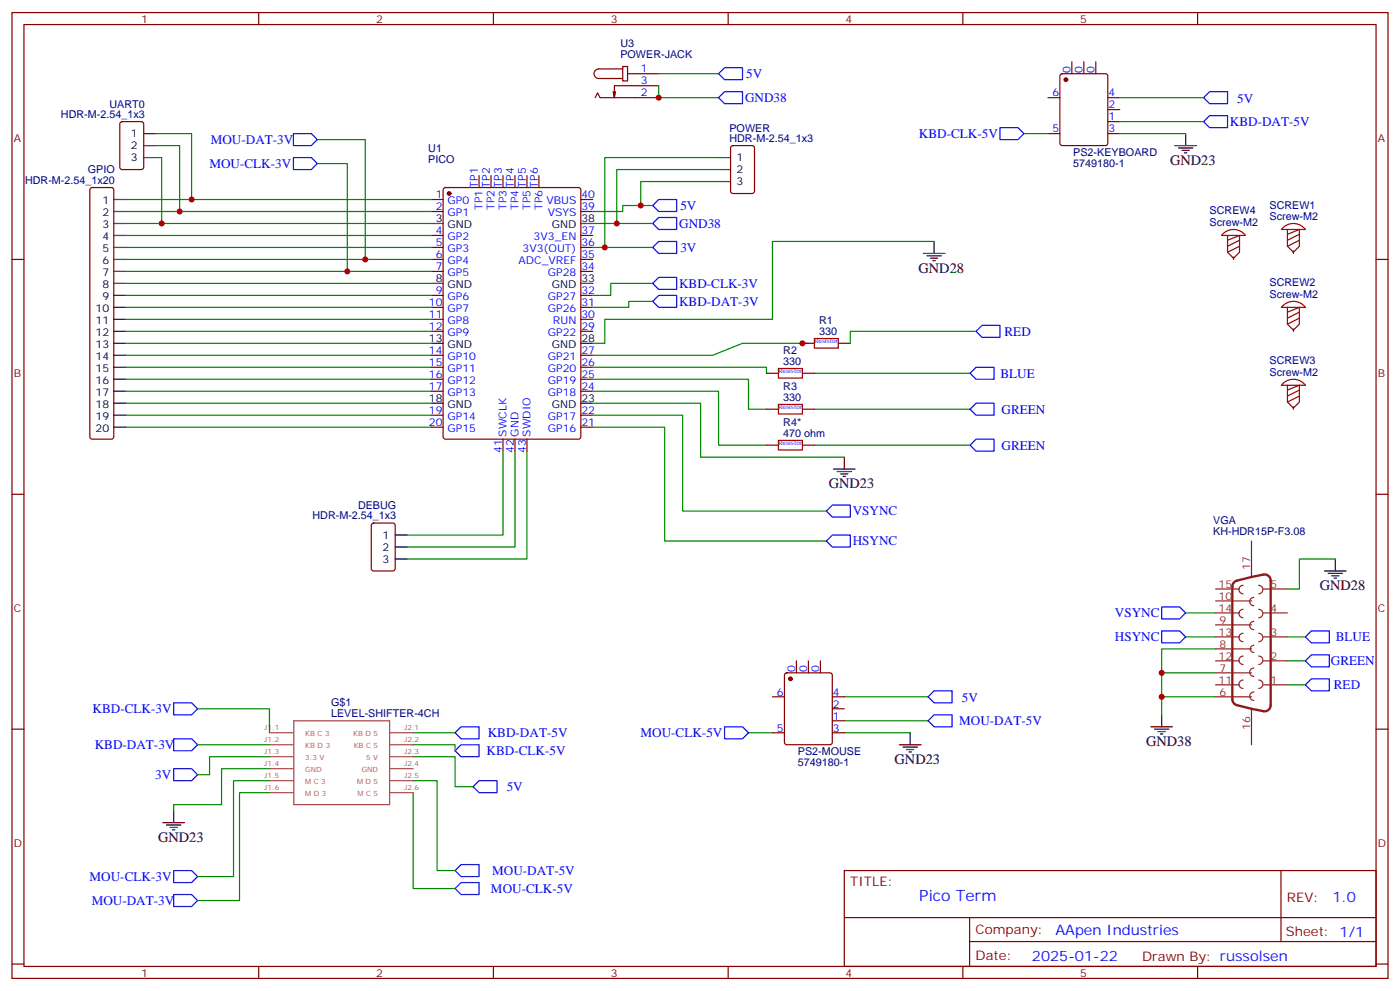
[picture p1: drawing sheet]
<svg xmlns="http://www.w3.org/2000/svg" width="412mm" height="292mm" viewBox="0 0 412 292" stroke-linecap="round" stroke-linejoin="round" font-family="sans-serif">
<g fill="none" stroke="#870000" stroke-width=".35">
<path d="M3.5 3.7h405.4v284.3h-405.4zM7.1 7.2h398.2v277.3h-398.2zM76.2 3.7v3.5M145.3 3.7v3.5M183.4 19.6h1.5v4.2h-1.5zM214.5 3.7v3.5M283.6 3.7v3.5M315.7 18.2v3.5M319.3 18.2v3.5M322.8 18.2v3.5M352.8 3.7v3.5M35.5 36l.5-.2h5.6l.7 .4v13l-.4 .7h-5.9l-.7-.4v-13z"/>
<path d="M175.3 28.8l.7-1.5 .7 1.5h17.3M181.3 27l-.3 1.8M183.4 20.3h-7a1.41 1.41 0 0 0-1.4 1.4 1.41 1.41 0 0 0 1.4 1.4h7M184.9 21.7h9.1M194 25.2h-13v3.6l-.4-1.8M308.7 39.3h3.5M308.7 28.8h3.5M312.4 21.9l.5-.2h12.7l.7 .4v20.1l-.4 .6-13 .1-.6-.5-.1-20zM326.3 35.8h3.5M326.3 32.3h3.5M326.3 39.3h3.5M326.3 28.8h3.5"/>
<path d="M26.7 55.4l.5-.2h5.6l.5 .2 .2 .5v72.7l-.2 .5-.5 .2h-5.6l-.5-.2-.2-.5v-72.7zM127 58.7h3.5M130.8 55.4l.4-.2h39.2l.6 .4 .1 73-.5 .6-39.4 .1-.6-.5-.1-72.9zM141.1 51.7v3.5M144.6 51.7v3.5M148.2 51.7v3.5M151.7 51.7v3.5M155.2 51.7v3.5M158.7 51.7v3.5M171.1 58.7h3.5M215.4 43.1l.5-.2h5.6l.7 .4v13l-.4 .6-5.9 .1-.7-.5v-12.9zM3.5 76.4h3.6"/>
<path d="M127 76.4h3.5M127 62.3h3.5M127 69.3h3.5M127 72.8h3.5M127 79.9h3.5M171.1 76.4h3.5M171.1 62.3h3.5M171.1 69.3h3.5M171.1 72.8h3.5M171.1 79.9h3.5M363.4 75.7v.7M381 73.9v.7"/>
<path d="M405.3 76.4h3.6M127 87h3.5M127 90.5h3.5M127 94h3.5M127 97.5h3.5M171.1 87h3.5M171.1 90.5h3.5M171.1 94h3.5M171.1 97.5h3.5M381 96.8v.7M127 104.6h3.5M127 108.1h3.5"/>
<path d="M127 111.7h3.5M127 115.2h3.5M171.1 104.6h3.5M171.1 108.1h3.5M171.1 111.7h3.5M171.1 115.2h3.5M225.8 109.9h3.5M236.4 101.1h3.5M236.4 109.9h3.5M246.9 101.1h3.6M381 119.8v.7M127 122.2h3.5"/>
<path d="M127 125.8h3.5M148.2 129.3v3.5M151.7 129.3v3.5M155.2 129.3v3.5M171.1 122.2h3.5M171.1 125.8h3.5M225.8 131.1h3.5M225.8 120.5h3.5M236.4 131.1h3.5M236.4 120.5h3.5M3.5 145.5h3.6M109.6 154.2l.5-.2h5.6l.7 .4v13l-.4 .6-5.9 .1-.7-.5v-12.9z"/>
<path d="M405.3 145.5h3.6M231.3 198.3l.5-.2h12.7l.6 .4 .1 20-.5 .7-12.9 .1-.7-.5v-20zM234.6 194.6v3.5M238.1 194.6v3.5M241.7 194.6v3.5M3.5 214.7h3.6M227.5 215.7h3.6M227.5 205.1h3.6M245.2 212.2h3.5M245.2 208.7h3.5M245.2 215.7h3.5M245.2 205.1h3.5"/>
<path d="M405.3 214.7h3.6M248.7 256.3h156.6v28.2h-156.6zM377.3 256.3v20.9M248.7 270.1h156.5M285.6 277.2h119.6M285.6 270.1v14.2M3.5 283.8h3.6M76.2 284.5v3.5M145.3 284.5v3.5M214.5 284.5v3.5M283.6 284.5v3.5M352.8 284.5v3.5"/>
<path d="M405.3 283.8h3.6"/>
</g>
<g fill="none" stroke="#a64a4a" stroke-width=".35">
<path d="M79.4 219.3h6.9M79.4 215.7h6.9M86.5 212.2h28.3v24.7h-28.3zM114.8 219.3h6.9M114.8 215.7h6.9M79.4 229.8h6.9M79.4 226.3h6.9M79.4 222.8h6.9M79.4 233.4h6.9M114.8 229.8h6.9M114.8 226.3h6.9M114.8 222.8h6.9"/>
<path d="M114.8 233.4h6.9"/>
</g>
<g fill="none" stroke="#00f" stroke-width=".35">
<path d="M86.4 39.3h5.3l1.8 1.8-1.8 1.8h-5.3zM211.7 21.7l1.7-1.8h5.3v3.6h-5.3zM211.7 28.8l1.7-1.8h5.3v3.5h-5.3zM294.6 37.6h5.3l1.7 1.7-1.7 1.8h-5.3zM354.5 35.8l1.8-1.8h5.3v3.6h-5.3zM354.5 28.8l1.8-1.8h5.3v3.5h-5.3zM86.4 46.4h5.3l1.8 1.8-1.8 1.7h-5.3zM192.3 60.5l1.7-1.8h5.3v3.6h-5.3zM192.3 72.8l1.7-1.7h5.3v3.5h-5.3zM194 64h5.3v3.6h-5.3l-1.7-1.8zM194 87h5.3v3.5h-5.3l-1.7-1.8zM194 81.7h5.3v3.5h-5.3l-1.7-1.8z"/>
<path d="M289.3 95.8h5.3v3.5h-5.3l-1.8-1.8zM287.5 118.7h5.3v3.5h-5.3l-1.7-1.7zM287.5 108.1h5.3v3.6h-5.3l-1.7-1.8zM287.5 129.3h5.3v3.5h-5.3l-1.7-1.7zM245.2 157.5h5.3v3.5h-5.3l-1.8-1.7zM245.2 148.7h5.3v3.5h-5.3l-1.8-1.7zM342.2 178.7h5.3l1.7 1.7-1.7 1.8h-5.3zM342.2 185.7h5.3l1.7 1.8-1.7 1.8h-5.3zM384.5 187.5l1.8-1.8h5.3v3.6h-5.3zM386.3 192.8h5.3v3.5h-5.3l-1.8-1.7zM386.3 199.8h5.3v3.6h-5.3l-1.8-1.8zM51.2 217.5h5.2l1.8 1.8-1.8 1.7h-5.2z"/>
<path d="M51.2 206.9h5.2l1.8 1.8-1.8 1.7h-5.2zM135.8 219.3h5.3v3.5h-5.3l-1.7-1.8zM135.8 214h5.3v3.5h-5.3l-1.7-1.8zM213.4 214h5.3l1.8 1.7-1.8 1.8h-5.3zM275.2 203.4h5.3v3.5h-5.3l-1.8-1.8zM275.2 210.4h5.3v3.6h-5.3l-1.8-1.8zM51.2 226.3h5.2l1.8 1.8-1.8 1.7h-5.2zM141.1 229.8h5.3v3.6h-5.3l-1.8-1.8zM51.2 256.3h5.2l1.8 1.8-1.8 1.7h-5.2zM135.8 254.5h5.3v3.6h-5.3l-1.7-1.8zM51.2 263.3h5.2l1.8 1.8-1.8 1.8h-5.2zM134.1 261.6l1.7-1.8h5.3v3.5h-5.3z"/>
</g>
<g fill="none" stroke="#008700" stroke-width=".35">
<path d="M45.9 39.3h10.5v19.4M194 25.2v3.6h17.7M194 21.7h17.7M301.6 39.3h7.1M329.8 35.8h24.7M329.8 39.3h19.4M329.8 28.8h24.7M37 58.7h90M45.9 42.9h7v19.4M45.9 46.4h1.7v19.4M93.5 48.2h8.8v31.7M93.5 41.1h14.1v35.3"/>
<path d="M211.7 46.4h-33.5v26.4M211.7 49.9h-30v15.9h10.6M211.7 53.4h-23v7.1M37 79.9h90M37 76.4h90M37 72.8h90M37 69.3h90M37 65.8h90M37 62.3h90M174.6 72.8h17.7M174.6 65.8h7.1M192.3 60.5h-8.9v1.8h-8.8"/>
<path d="M275.2 71.1h-47.7v22.9h-49.3v7.1h-3.6M37 97.5h90M37 94h90M37 90.5h90M37 87h90M37 83.4h90M192.3 83.4h-12.4v3.6h-5.3M192.3 88.7h-7.1v1.8h-10.6M287.5 97.5h-37v3.6M37 118.7h90M37 115.2h90M37 111.7h90"/>
<path d="M37 108.1h90M37 104.6h90M37 101.1h90M174.6 108.1h51.2v1.8M174.6 111.7h45.9v8.8h5.3M174.6 115.2h37.1v15.9h14.1M174.6 118.7h31.8v15.9h42.3M238.1 101.1h-19.4l-8.8 3.5h-35.3M239.9 109.9h45.9M37 125.8h90M37 122.2h90M148.2 132.8v24.7h-28.3"/>
<path d="M151.7 132.8v28.2h-31.8M155.2 132.8v31.8h-35.3M174.6 122.2h26.5v28.3h42.3M174.6 125.8h21.2v33.5h47.6M239.9 120.5h45.9M239.9 131.1h45.9M393.3 164.6h-10.5v8.8h-3.6M349.2 187.5h8.9M349.2 180.4h8.9M358.1 198.1h-15.9v7M358.1 191h-15.9v7.1M379.2 194.6h5.3"/>
<path d="M379.2 187.5h5.3M58.2 208.7h21.2v7M58.2 219.3h21.2M121.7 219.3h12.4v1.7M121.7 215.7h12.4M220.5 215.7h7M248.7 215.7h19.4M248.7 205.1h24.7M248.7 212.2h24.7M358.1 205.1h-15.9v5.3M379.2 201.6h5.3M79.4 226.3h-14.1v10.6h-14.1v1.8"/>
<path d="M79.4 229.8h-10.6v28.3h-10.6M79.4 233.4h-8.8v31.7h-12.4M79.4 222.8h-17.7v5.3h-3.5M121.7 222.8h12.4v8.8h5.2M121.7 229.8h7.1v26.5h5.3M121.7 233.4v28.2h12.4"/>
</g>
<g fill="none" stroke="#000" stroke-width=".35">
<path d="M42.3 39.3h3.6M349.2 39.3v3.6M33.5 58.7h3.5M42.3 42.9h3.6M42.3 46.4h3.6M211.7 53.4h3.5M211.7 46.4h3.5M211.7 49.9h3.5M346.1 42.9h6.3M347.1 43.6h4.3M348.2 44.3h2.1M348.9 45h.7"/>
<path d="M33.5 65.8h3.5M33.5 62.3h3.5M33.5 69.3h3.5M33.5 72.8h3.5M33.5 76.4h3.5M33.5 79.9h3.5M127 65.8h3.5M171.1 65.8h3.5M272 74.6h6.3M273 75.3h4.3M274.1 76h2.1M274.8 76.7h.7"/>
<path d="M275.2 71.1v3.5M33.5 83.4h3.5M33.5 87h3.5M33.5 90.5h3.5M33.5 94h3.5M33.5 97.5h3.5M127 83.4h3.5M171.1 83.4h3.5M33.5 101.1h3.5M33.5 118.7h3.5M33.5 104.6h3.5M33.5 108.1h3.5"/>
<path d="M33.5 111.7h3.5M33.5 115.2h3.5M127 101.1h3.5M127 118.7h3.5M171.1 101.1h3.5M171.1 118.7h3.5M33.5 122.2h3.5M33.5 125.8h3.5M245.5 138.1h6.4M246.6 138.8h4.2M247.6 139.5h2.2M248.7 134.6v3.5"/>
<path d="M116.4 157.5h3.5M248.4 140.2h.7M116.4 164.6h3.5M116.4 161h3.5M390.2 168.1h6.3M391.2 168.8h4.3M392.3 169.5h2.1M393 170.2h.7M393.3 164.6v3.5M264.9 219.3h6.4M266 220h4.2M268.1 215.7v3.6"/>
<path d="M339 214h6.4M340.1 214.7h4.2M341.1 215.4h2.2M341.8 216.1h.7M342.2 210.4v3.6M51.2 238.7v3.5M267.1 220.7h2.1M267.8 221.4h.7M48 242.2h6.3M49 242.9h4.3M50.1 243.6h2.1M50.8 244.3h.7"/>
</g>
<g fill="none" stroke="#8c2424" stroke-width=".35">
<path d="M368.7 159.3v10.6M358.1 176.9h10.6M358.1 173.4h7M366.2 179.4a1.23 1.23 0 0 0-1.3 1.2 1.23 1.23 0 0 0 1.3 1.3M366.2 172.3a1.23 1.23 0 0 0-1.3 1.3 1.23 1.23 0 0 0 1.3 1.2M369.4 175.9a1.23 1.23 0 0 0-1.3 1.2 1.23 1.23 0 0 0 1.3 1.2M370.8 179.4a1.23 1.23 0 0 1 1.2 1.2 1.23 1.23 0 0 1-1.2 1.3M370.8 172.3a1.23 1.23 0 0 1 1.2 1.3 1.23 1.23 0 0 1-1.2 1.2M372.2 173.4h7M358.1 198.1h10.6M358.1 194.6h7M358.1 191h10.6"/>
<path d="M358.1 187.5h7M358.1 184h10.6M358.1 180.4h7M366.2 193.1a1.23 1.23 0 0 0-1.3 1.3 1.23 1.23 0 0 0 1.3 1.2M366.2 186.4a1.23 1.23 0 0 0-1.3 1.3 1.23 1.23 0 0 0 1.3 1.2M369.4 196.7a1.23 1.23 0 0 0-1.3 1.2 1.23 1.23 0 0 0 1.3 1.2M369.4 182.9a1.23 1.23 0 0 0-1.3 1.2 1.23 1.23 0 0 0 1.3 1.3M369.4 190a1.06 1.06 0 0 0-1.1 1 1.06 1.06 0 0 0 1.1 1.1M370.8 193.1a1.23 1.23 0 0 1 1.2 1.3 1.23 1.23 0 0 1-1.2 1.2M370.8 186.4a1.23 1.23 0 0 1 1.2 1.3 1.23 1.23 0 0 1-1.2 1.2M372.2 194.6h7M372.2 187.5h7"/>
<path d="M372.2 180.4h7M358.1 201.6h7M358.1 205.1h10.6M366.2 200.2a1.23 1.23 0 0 0-1.3 1.2 1.23 1.23 0 0 0 1.3 1.3M368.7 208.7v10.6M369.4 203.7a1.23 1.23 0 0 0-1.3 1.3 1.23 1.23 0 0 0 1.3 1.2M370.8 200.2a1.23 1.23 0 0 1 1.2 1.2 1.23 1.23 0 0 1-1.2 1.3M372.2 201.6h7"/>
</g>
<path d="M363.6 171.4l.8-.5 7.8-1.7a1.77 1.77 0 0 1 2.1 1.7v36.7a1.77 1.77 0 0 1-2.1 1.8l-7.8-1.8a1.8 1.8 0 0 1-1.4-1.8v-33.1z" fill="none" stroke="#8c2424" stroke-width=".71"/>
<g fill="#870000" stroke="#870000" stroke-width=".35">
<circle cx="314" cy="23.5" r=".53"/>
<circle cx="232.8" cy="199.8" r=".53"/>
<circle cx="132.3" cy="57" r=".53"/>
</g>
<g fill="none" stroke="#a10000" stroke-width=".35">
<path d="M360.2 68.8a4.4 4.4 0 0 1 6.7 .5h-7.1zM361.6 69.3v5l1.8 1.7 1.7-1.7v-5l-3.5 1.4M365.1 70.7l-3.5 1.8M365.1 72.5l-3.5 1.8M377.9 67.1a4.4 4.4 0 0 1 6.6 .5h-7zM379.2 67.6v4.9l1.8 1.8 1.8-1.8v-4.9l-3.6 1.4M382.8 69l-3.6 1.7M382.8 70.7l-3.6 1.8M239.9 99.7h7v2.8h-7zM377.9 90a4.4 4.4 0 0 1 6.6 .5h-7zM379.2 90.5v4.9l1.8 1.8 1.8-1.8v-4.9l-3.6 1.4M382.8 91.9l-3.6 1.8"/>
<path d="M382.8 93.7l-3.6 1.7M229.3 108.5h7.1v2.8h-7.1zM229.3 119.1h7.1v2.8h-7.1zM377.9 112.9a4.4 4.4 0 0 1 6.6 .5h-7zM379.2 113.4v5l1.8 1.7 1.8-1.7v-5l-3.6 1.4M382.8 114.8l-3.6 1.8M382.8 116.6l-3.6 1.8M229.3 129.6h7.1v2.9h-7.1z"/>
</g>
<g fill="#c00">
<circle cx="342.2" cy="205.1" r=".88"/>
<circle cx="342.2" cy="198.1" r=".88"/>
<circle cx="236.4" cy="101.1" r=".88"/>
<circle cx="102.3" cy="79.9" r=".88"/>
<circle cx="107.6" cy="76.4" r=".88"/>
<circle cx="178.2" cy="72.8" r=".88"/>
<circle cx="188.7" cy="60.5" r=".88"/>
<circle cx="56.4" cy="58.7" r=".88"/>
<circle cx="52.9" cy="62.3" r=".88"/>
<circle cx="47.6" cy="65.8" r=".88"/>
<circle cx="194" cy="28.8" r=".88"/>
<circle cx="181.7" cy="65.8" r=".88"/>
</g>
<text font-size="4.6" fill="#00f" x="270.8" y="265.3">Pico Term</text>
<g font-size="4.2">
<text x="344.7" y="48.5">GND23</text>
<text x="270.6" y="80.3">GND28</text>
<text x="244.1" y="143.8">GND23</text>
<text x="388.8" y="173.7">GND28</text>
<text x="337.6" y="219.6">GND38</text>
<text x="263.5" y="224.9">GND23</text>
<text x="46.6" y="247.8">GND23</text>
</g>
<g font-size="4.2" fill="#00f">
<text x="392.5" y="265.6">1.0</text>
<text x="310.9" y="275.1">AApen Industries</text>
<text x="304" y="282.9">2025-01-22</text>
</g>
<g font-size="3.9" fill="#00f">
<text x="219.8" y="23">5V</text>
<text x="219.5" y="30">GND38</text>
<text x="364.5" y="30.3">5V</text>
<text x="270.7" y="40.5">KBD-CLK-5V</text>
<text x="362.3" y="37">KBD-DAT-5V</text>
<text x="62.1" y="42.3">MOU-DAT-3V</text>
<text x="61.7" y="49.4">MOU-CLK-3V</text>
<text x="200.4" y="61.8">5V</text>
<text x="200.1" y="67.1">GND38</text>
<text x="200.4" y="74.1">3V</text>
<text x="200" y="90">KBD-DAT-3V</text>
<text x="200" y="84.7">KBD-CLK-3V</text>
<text x="295.9" y="98.8">RED</text>
<text x="294.7" y="111.2">BLUE</text>
<text x="295" y="121.8">GREEN</text>
<text x="295" y="132.4">GREEN</text>
<text x="251.2" y="151.7">VSYNC</text>
<text x="251.2" y="160.5">HSYNC</text>
<text x="328.4" y="181.7">VSYNC</text>
<text x="328.4" y="188.8">HSYNC</text>
<text x="393.5" y="188.8">BLUE</text>
<text x="392" y="195.9">GREEN</text>
<text x="392.9" y="202.9">RED</text>
<text x="27.3" y="209.9">KBD-CLK-3V</text>
<text x="283.3" y="206.7">5V</text>
<text x="282.6" y="213.4">MOU-DAT-5V</text>
<text x="27.9" y="220.5">KBD-DAT-3V</text>
<text x="143.7" y="217">KBD-DAT-5V</text>
<text x="188.7" y="216.9">MOU-CLK-5V</text>
<text x="143.3" y="222.3">KBD-CLK-5V</text>
<text x="45.7" y="229.3">3V</text>
<text x="149.3" y="232.9">5V</text>
<text x="145" y="257.5">MOU-DAT-5V</text>
<text x="26.4" y="259.3">MOU-CLK-3V</text>
<text x="144.6" y="262.8">MOU-CLK-5V</text>
<text x="27" y="266.3">MOU-DAT-3V</text>
</g>
<g font-size="3.9" fill="#800">
<text x="250.5" y="260.9">TITLE:</text>
<text x="379.1" y="265.6">REV:</text>
<text x="287.4" y="275.1">Company:</text>
<text x="378.7" y="275.7">Sheet: 1/1</text>
<text x="287.4" y="282.8">Date:</text>
<text x="336.4" y="282.8">Drawn By: russolsen</text>
</g>
<g font-size="3.2" fill="#800">
<text x="41.6" y="6.7">1</text>
<text x="110.8" y="6.7">2</text>
<text x="179.9" y="6.7">3</text>
<text x="249.1" y="6.7">4</text>
<text x="318.2" y="6.7">5</text>
<text x="4.1" y="41.8">A</text>
<text x="405.9" y="41.8">A</text>
<text x="4.1" y="110.9">B</text>
<text x="405.9" y="110.9">B</text>
<text x="4.1" y="180.1">C</text>
<text x="405.9" y="180.1">C</text>
<text x="4.1" y="249.2">D</text>
<text x="405.9" y="249.2">D</text>
<text x="41.6" y="287.5">1</text>
<text x="110.8" y="287.5">2</text>
<text x="179.9" y="287.5">3</text>
<text x="249.1" y="287.5">4</text>
<text x="318.2" y="287.5">5</text>
</g>
<g font-size="3.2" fill="#000080">
<text x="182.7" y="17.1">POWER-JACK</text>
<text x="182.7" y="13.9">U3</text>
<text x="18" y="34.7">HDR-M-2.54_1x3</text>
<text x="32.3" y="31.7">UART0</text>
<text x="214.9" y="41.8">HDR-M-2.54_1x3</text>
<text x="214.9" y="38.7">POWER</text>
<text x="126.2" y="44.9">U1</text>
<text x="316.2" y="46">PS2-KEYBOARD</text>
<text x="25.9" y="51">GPIO</text>
<text x="126.2" y="48">PICO</text>
<text x="316.2" y="49.3">5749180-1</text>
<text x="7.4" y="54.2">HDR-M-2.54_1x20</text>
<text x="356.3" y="63.1">SCREW4</text>
<text x="374" y="64.7">Screw-M2</text>
<text x="374" y="61.4">SCREW1</text>
<text x="356.3" y="66.5">Screw-M2</text>
<text x="374" y="87.7">Screw-M2</text>
<text x="374" y="84.3">SCREW2</text>
<text x="241.3" y="95.5">R1</text>
<text x="241.3" y="98.6">330</text>
<text x="230.7" y="107.4">330</text>
<text x="230.7" y="104.3">R2</text>
<text x="374" y="107.2">SCREW3</text>
<text x="374" y="110.6">Screw-M2</text>
<text x="230.7" y="118">330</text>
<text x="230.7" y="114.9">R3</text>
<text x="230.7" y="125.5">R4*</text>
<text x="230.7" y="128.6">470 ohm</text>
<text x="105.5" y="149.8">DEBUG</text>
<text x="92" y="152.9">HDR-M-2.54_1x3</text>
<text x="357.4" y="154.3">VGA</text>
<text x="357.4" y="157.5">KH-HDR15P-F3.08</text>
<text x="97.5" y="208">G$1</text>
<text x="97.5" y="211.1">LEVEL-SHIFTER-4CH</text>
<text x="235" y="225.6">5749180-1</text>
<text x="235" y="222.4">PS2-MOUSE</text>
</g>
<g font-size="3.2" fill="#00f">
<text x="188.7" y="21.3">1</text>
<text x="315.4" y="21.5" transform="rotate(-90 315.4 21.5)">0</text>
<text x="318.9" y="21.5" transform="rotate(-90 318.9 21.5)">0</text>
<text x="322.4" y="21.5" transform="rotate(-90 322.4 21.5)">0</text>
<text x="188.7" y="28.4">2</text>
<text x="188.7" y="24.9">3</text>
<text x="310" y="28.4">6</text>
<text x="326.5" y="28.4">4</text>
<text x="326.5" y="35.5">1</text>
<text x="326.5" y="31.9">2</text>
<text x="310" y="39">5</text>
<text x="326.5" y="39">3</text>
<text x="128.3" y="58.4">1</text>
<text x="140.8" y="55.2" transform="rotate(-90 140.8 55.2)">TP1</text>
<text x="144.3" y="55.2" transform="rotate(-90 144.3 55.2)">TP2</text>
<text x="147.8" y="55.2" transform="rotate(-90 147.8 55.2)">TP3</text>
<text x="151.3" y="55.2" transform="rotate(-90 151.3 55.2)">TP4</text>
<text x="154.9" y="55.2" transform="rotate(-90 154.9 55.2)">TP5</text>
<text x="158.4" y="55.2" transform="rotate(-90 158.4 55.2)">TP6</text>
<text x="171.3" y="58.4">40</text>
<text x="128.3" y="61.9">2</text>
<text x="131.8" y="60.1">GP0</text>
<text x="131.8" y="63.7">GP1</text>
<text x="142.2" y="61.8" transform="rotate(-90 142.2 61.8)">TP1</text>
<text x="145.7" y="61.8" transform="rotate(-90 145.7 61.8)">TP2</text>
<text x="149.2" y="61.8" transform="rotate(-90 149.2 61.8)">TP3</text>
<text x="152.8" y="61.8" transform="rotate(-90 152.8 61.8)">TP4</text>
<text x="156.3" y="61.8" transform="rotate(-90 156.3 61.8)">TP5</text>
<text x="159.8" y="61.8" transform="rotate(-90 159.8 61.8)">TP6</text>
<text x="161" y="60.1">VBUS</text>
<text x="161.3" y="63.7">VSYS</text>
<text x="171.3" y="61.9">39</text>
<text x="128.3" y="69">4</text>
<text x="131.8" y="70.7">GP2</text>
<text x="157.2" y="70.7">3V3_EN</text>
<text x="171.3" y="69">37</text>
<text x="128.3" y="72.5">5</text>
<text x="128.3" y="76">6</text>
<text x="131.8" y="74.3">GP3</text>
<text x="131.8" y="77.8">GP4</text>
<text x="152.7" y="77.8">ADC_VREF</text>
<text x="153.9" y="74.3">3V3(OUT)</text>
<text x="171.3" y="76">35</text>
<text x="171.3" y="72.5">36</text>
<text x="128.3" y="79.6">7</text>
<text x="131.8" y="81.3">GP5</text>
<text x="161.4" y="81.3">GP28</text>
<text x="171.3" y="79.6">34</text>
<text x="128.3" y="86.6">9</text>
<text x="131.8" y="88.4">GP6</text>
<text x="161.4" y="88.4">GP27</text>
<text x="171.3" y="86.6">32</text>
<text x="126.3" y="90.1">10</text>
<text x="126.3" y="93.7">11</text>
<text x="131.8" y="91.9">GP7</text>
<text x="131.8" y="95.4">GP8</text>
<text x="161.4" y="91.9">GP26</text>
<text x="162.9" y="95.4">RUN</text>
<text x="171.3" y="93.7">30</text>
<text x="171.3" y="90.1">31</text>
<text x="126.3" y="97.2">12</text>
<text x="131.8" y="99">GP9</text>
<text x="161.4" y="99">GP22</text>
<text x="171.3" y="97.2">29</text>
<text x="126.3" y="104.2">14</text>
<text x="126.3" y="107.8">15</text>
<text x="131.8" y="106">GP10</text>
<text x="161.4" y="106">GP21</text>
<text x="171.3" y="107.8">26</text>
<text x="171.3" y="104.2">27</text>
<text x="126.3" y="111.3">16</text>
<text x="131.8" y="109.5">GP11</text>
<text x="131.8" y="113.1">GP12</text>
<text x="161.4" y="113.1">GP19</text>
<text x="161.4" y="109.5">GP20</text>
<text x="171.3" y="111.3">25</text>
<text x="126.3" y="114.8">17</text>
<text x="131.8" y="116.6">GP13</text>
<text x="161.4" y="116.6">GP18</text>
<text x="171.3" y="114.8">24</text>
<text x="126.3" y="121.9">19</text>
<text x="126.3" y="125.4">20</text>
<text x="131.8" y="123.6">GP14</text>
<text x="161.4" y="123.6">GP17</text>
<text x="171.3" y="125.4">21</text>
<text x="171.3" y="121.9">22</text>
<text x="131.8" y="127.2">GP15</text>
<text x="149.2" y="128.6" transform="rotate(-90 149.2 128.6)">SWCLK</text>
<text x="152.8" y="128.6" transform="rotate(-90 152.8 128.6)">GND</text>
<text x="156.3" y="128.6" transform="rotate(-90 156.3 128.6)">SWDIO</text>
<text x="161.4" y="127.2">GP16</text>
<text x="147.8" y="133.3" transform="rotate(-90 147.8 133.3)">41</text>
<text x="151.3" y="133.3" transform="rotate(-90 151.3 133.3)">42</text>
<text x="154.9" y="133.3" transform="rotate(-90 154.9 133.3)">43</text>
<text x="234.2" y="197.9" transform="rotate(-90 234.2 197.9)">0</text>
<text x="237.8" y="197.9" transform="rotate(-90 237.8 197.9)">0</text>
<text x="241.3" y="197.9" transform="rotate(-90 241.3 197.9)">0</text>
<text x="228.9" y="204.8">6</text>
<text x="245.4" y="208.3">2</text>
<text x="245.4" y="204.8">4</text>
<text x="228.9" y="215.4">5</text>
<text x="245.4" y="211.8">1</text>
<text x="245.4" y="215.4">3</text>
</g>
<g font-size="3.2">
<text x="38.6" y="40.4">1</text>
<text x="38.6" y="47.4">3</text>
<text x="38.6" y="43.9">2</text>
<text x="217" y="47.4">1</text>
<text x="217" y="51">2</text>
<text x="217" y="54.5">3</text>
<text x="30.2" y="60.1">1</text>
<text x="30.2" y="63.7">2</text>
<text x="128.3" y="65.4">3</text>
<text x="171.3" y="65.4">38</text>
<text x="30.2" y="67.2">3</text>
<text x="30.2" y="70.7">4</text>
<text x="131.8" y="67.2">GND</text>
<text x="162.5" y="67.2">GND</text>
<text x="30.2" y="74.3">5</text>
<text x="30.2" y="77.8">6</text>
<text x="30.2" y="81.3">7</text>
<text x="128.3" y="83.1">8</text>
<text x="171.3" y="83.1">33</text>
<text x="30.2" y="84.8">8</text>
<text x="30.2" y="88.4">9</text>
<text x="131.8" y="84.8">GND</text>
<text x="162.5" y="84.8">GND</text>
<text x="28.2" y="91.9">10</text>
<text x="28.2" y="95.4">11</text>
<text x="28.2" y="99">12</text>
<text x="126.3" y="100.7">13</text>
<text x="171.3" y="100.7">28</text>
<text x="28.2" y="102.5">13</text>
<text x="28.2" y="106">14</text>
<text x="131.8" y="102.5">GND</text>
<text x="162.5" y="102.5">GND</text>
<text x="28.2" y="109.5">15</text>
<text x="28.2" y="113.1">16</text>
<text x="28.2" y="116.6">17</text>
<text x="126.3" y="118.4">18</text>
<text x="171.3" y="118.4">23</text>
<text x="28.2" y="120.1">18</text>
<text x="28.2" y="123.6">19</text>
<text x="131.8" y="120.1">GND</text>
<text x="162.5" y="120.1">GND</text>
<text x="28.2" y="127.2">20</text>
<text x="112.6" y="158.6">1</text>
<text x="112.6" y="165.6">3</text>
<text x="112.6" y="162.1">2</text>
</g>
<g font-size="3.2" fill="#8d2323">
<text x="368.3" y="167.7" transform="rotate(-90 368.3 167.7)">17</text>
<text x="359" y="173">15</text>
<text x="374.3" y="173">5</text>
<text x="359" y="176.6">10</text>
<text x="359" y="180.1">14</text>
<text x="359.2" y="183.6">9</text>
<text x="374.3" y="180.1">4</text>
<text x="359" y="187.1">13</text>
<text x="359.2" y="190.7">8</text>
<text x="374.3" y="187.1">3</text>
<text x="359" y="194.2">12</text>
<text x="359.2" y="197.7">7</text>
<text x="374.3" y="194.2">2</text>
<text x="359" y="201.3">11</text>
<text x="374.3" y="201.3">1</text>
<text x="359.2" y="204.8">6</text>
<text x="368.3" y="214.8" transform="rotate(-90 368.3 214.8)">16</text>
</g>
<g font-size="2.1" fill="#a54b4b">
<text x="77.8" y="215">J1.1</text>
<text x="119" y="215">J2.1</text>
<text x="77.8" y="218.6">J1.2</text>
<text x="89.9" y="220.3">KB D 3</text>
<text x="89.9" y="216.8">KB C 3</text>
<text x="104" y="216.8">KB D 5</text>
<text x="104.2" y="220.3">KB C 5</text>
<text x="119" y="218.6">J2.2</text>
<text x="77.8" y="225.6">J1.4</text>
<text x="77.8" y="222.1">J1.3</text>
<text x="89.9" y="227.3">GND</text>
<text x="89.9" y="223.8">3.3 V</text>
<text x="106.5" y="227.3">GND</text>
<text x="107.9" y="223.8">5 V</text>
<text x="119" y="225.6">J2.4</text>
<text x="119" y="222.1">J2.3</text>
<text x="77.8" y="229.1">J1.5</text>
<text x="77.8" y="232.7">J1.6</text>
<text x="89.9" y="230.9">M C 3</text>
<text x="105.2" y="230.9">M D 5</text>
<text x="119" y="232.7">J2.6</text>
<text x="119" y="229.1">J2.5</text>
<text x="89.9" y="234.4">M D 3</text>
<text x="105.3" y="234.4">M C 5</text>
</g>
<g font-size="1.8" fill="#00f">
<text x="239.9" y="101.1">Resistor</text>
<text x="229.3" y="109.9">Resistor</text>
<text x="229.3" y="120.5">Resistor</text>
<text x="229.3" y="131.1">Resistor</text>
</g>
</svg>
